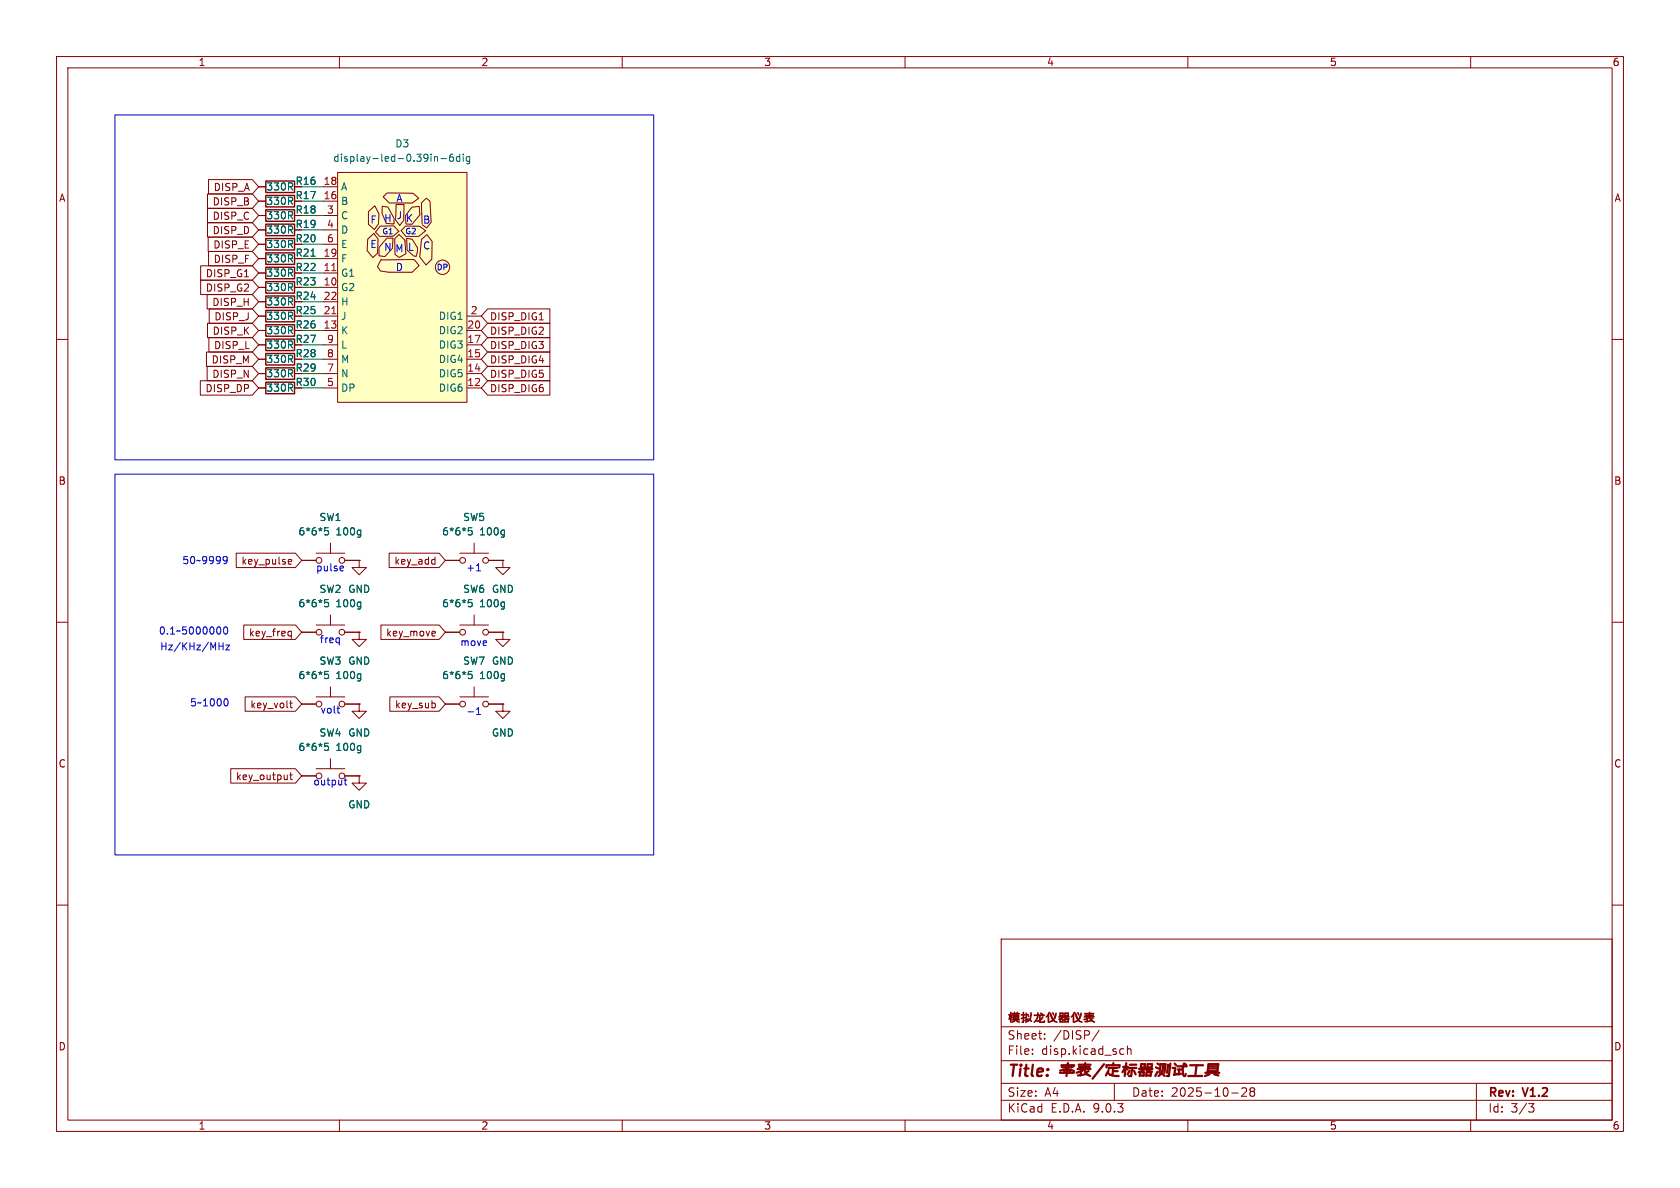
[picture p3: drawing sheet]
<svg xmlns="http://www.w3.org/2000/svg" width="297mm" height="210mm" viewBox="0 0 297 210" stroke-linecap="round" stroke-linejoin="round" font-family="sans-serif">
<g fill="none" stroke="#840000" stroke-width=".18">
<path d="M10 10h277v190h-277zM12 12h273v186h-273zM60 10v2M110 10v2M160 10v2M210 10v2M260 10v2M45.7 33h1.3M45.7 58.4h1.3M45.7 50.8h1.3M45.7 53.3h1.3M45.7 55.9h1.3"/>
<path d="M45.7 48.3h1.3M45.7 45.7h1.3M45.7 40.6h1.3M45.7 43.2h1.3M10 60h2M45.7 63.5h1.3M45.7 68.6h1.3M45.7 61h1.3M45.7 66h1.3M285 60h2M53.3 99.1h2.6M55.9 97.8h5.1"/>
<path d="M58.4 96v1.8M61 99.1h2.5M63.5 99.1v1.2h1.3l-1.3 1.3-1.3-1.3h1.3M63.5 99.1h.1M78.7 99.1h2.6M81.3 97.8h5.1M83.8 96v1.8M86.4 99.1h2.5M88.9 99.1v1.2h1.3l-1.3 1.3-1.3-1.3h1.3M88.9 99.1h.1M10 110h2M53.3 111.8h2.6"/>
<path d="M55.9 110.5h5.1M58.4 108.7v1.8M61 111.8h2.5M63.5 111.8v1.2h1.3l-1.3 1.3-1.3-1.3h1.3M63.5 111.8h.1M78.7 111.8h2.6M81.3 110.5h5.1M83.8 108.7v1.8M86.4 111.8h2.5M88.9 111.8v1.2h1.3l-1.3 1.3-1.3-1.3h1.3M88.9 111.8h.1M285 110h2"/>
<path d="M53.3 137.2h2.6M53.3 124.5h2.6M55.9 135.9h5.1M55.9 123.2h5.1M58.4 121.4v1.8M58.4 134.1v1.8M61 137.2h2.5M61 124.5h2.5M63.5 137.2v1.2h1.3l-1.3 1.3-1.3-1.3h1.3M63.5 137.2h.1M63.5 124.5v1.2h1.3l-1.3 1.3-1.3-1.3h1.3M63.5 124.5h.1"/>
<path d="M78.7 124.5h2.6M81.3 123.2h5.1M83.8 121.4v1.8M86.4 124.5h2.5M88.9 124.5v1.2h1.3l-1.3 1.3-1.3-1.3h1.3M88.9 124.5h.1M10 160h2M177 166h108v32h-108zM285 160h2M60 198v2M110 198v2M160 198v2"/>
<path d="M177 194.5h108M177 191.5h108M177 187.5h108M177 181.5h108M182.5 186.3v.1M182.5 185.5v.1M184.7 183.6v.1M184.7 182.8v.1M194.3 182.1l-1.3 2M197 191.5v3M198.2 185.4l.5 .1M198.7 186.3l-.5 .1"/>
<path d="M199.3 185.5l.2-.1 .4 .1 .1 .9M199.3 184.9v1.5M210 198v2M217.7 193.2h1.2M219.5 192.4l.6-.1 .2 .1 .1 .3-.9 1.1h.9M221.2 192.9l-.2-.2 .2-.4 .5 .1 .1 .2-.3 .3M221.2 192.9l-.2 .3v.5l.2 .1 .5-.1 .1-.2-.1-.4-.2-.2M221.2 192.9h.3M260 198v2M261 191.5v6.5M270.2 195.1h1l-.5 .6 .4 .1 .1 .5-.3 .3h-.4"/>
<circle cx="56.4" cy="99.1" r=".51"/>
<circle cx="60.5" cy="99.1" r=".51"/>
<circle cx="81.8" cy="99.1" r=".51"/>
<circle cx="85.9" cy="99.1" r=".51"/>
<circle cx="56.4" cy="111.8" r=".51"/>
<circle cx="60.5" cy="111.8" r=".51"/>
<circle cx="81.8" cy="111.8" r=".51"/>
<circle cx="85.9" cy="111.8" r=".51"/>
<circle cx="56.4" cy="124.5" r=".51"/>
<circle cx="56.4" cy="137.2" r=".51"/>
<circle cx="60.5" cy="124.5" r=".51"/>
<circle cx="60.5" cy="137.2" r=".51"/>
<circle cx="81.8" cy="124.5" r=".51"/>
<circle cx="85.9" cy="124.5" r=".51"/>
</g>
<g fill="none" stroke="#840000" stroke-width=".4">
<path d="M187.4 189.6h2.4M187.6 188.3h2.3M187.7 188.6l.4 .1M188.1 189.1l-.7 .2M188.3 188.7l.3 .2M188.6 189.4l-.1 .8M188.8 187.9l-.5 .8M188.9 189l.3 .4M189 188.6l-.9 .7h1M189.3 189.1l.6 .3M189.8 188.5l-.5 .2M190.5 189h2.3"/>
<path d="M190.7 188.2h2.1M190.7 188.6h1.9M191.1 189.4l-.1 .7M191.7 188.9l.2 .6 .3 .4 .5 .3M191.8 189.9l-1.2 .2M191.9 187.9l-.3 1.1-.3 .3-1 .3M192.5 189.4l-.5 .1M195.2 188.1l-2.1 2.6M195.6 188.7v-.4h2.3v.4M195.8 189.6l.5 .4 1.5 .2M196 188.8h1.6M196 189.2l-.5 .9"/>
<path d="M196.8 188.8l-.2 1.3M196.8 187.9v.4M196.8 189.4h.8M198.6 188.6h.8M198.9 188.7l.4 .4M199 188.5l-.6 1M199.1 187.9l-.3 2.3M199.6 188.8h1.3M199.7 189.3l-.4 .6M199.7 188.2h1.2M200.1 188.8l-.1 1.4h-.4M200.5 189.3l.3 .6"/>
<path d="M201.4 189h2.3M201.5 190.2l.1-.7h.6v.7M201.5 190.1h.7M201.7 188.8l.1-.7h.6l-.1 .7M201.7 188.7h.6M202.5 189l.3 .3 .9 .1M202.5 188.8l-.7 .6-.5 .1M202.6 190.2l.1-.7h.8l-.1 .7M202.6 190.1h.8M202.8 188.8l.1-.7h.8l-.1 .7M202.8 188.7h.8M204.3 188.7l.5 .2"/>
<path d="M204.6 188l.4 .2M204.6 189.4l-.3 .8M205 189.6l.2-1.5h.8l-.2 1.5M205.5 189.8l.4 .4M205.6 188.4l-.1 1-.2 .4-.5 .4M206.5 188.2l-.2 1.4M206.9 188l-.3 2.2h-.3M207.3 188.8h.5l-.2 1.2M207.7 188l.2 .3M208 189.8l-.5 .2M208.2 188.5h1.6M208.2 189.1h.7"/>
<path d="M208.5 189.1l-.1 .8M208.8 189.8l-.8 .1M209.3 188l-.2 .9v1.1M209.5 188l.2 .3M209.6 189.8l-.1 .4h-.2M210.1 190.2h2.4M210.4 188.3h2.3M211.5 188.3l-.2 1.9M213.1 189.6h2.5M213.6 188.9h1.7M213.6 188.5h1.7M213.7 188.1h1.7l-.2 1.3h-1.7z"/>
<path d="M213.8 189.9l-.8 .3M214.7 189.9l.7 .2"/>
</g>
<g fill="none" stroke="#840000" stroke-width=".25">
<path d="M47 32h5.1v2h-5.1zM47 39.6h5.1v2.1h-5.1zM47 59.9h5.1v2.1h-5.1zM47 57.4h5.1v2h-5.1zM47 49.8h5.1v2h-5.1zM47 52.3h5.1v2.1h-5.1zM47 54.9h5.1v2h-5.1zM47 47.2h5.1v2.1h-5.1zM47 44.7h5.1v2h-5.1zM47 42.2h5.1v2h-5.1zM47 62.5h5.1v2h-5.1zM47 67.6h5.1v2h-5.1z"/>
<path d="M47 65h5.1v2.1h-5.1z"/>
</g>
<g fill="none" stroke="#006464" stroke-width=".18">
<path d="M55 45.3h.7M57.4 93.8h.4l.3 .2-.1 .5h-.6M57.4 93.3h.6M82.8 93.8h.4l.3 .2-.1 .5h-.6M82.8 93.3h.6M57.4 106.5h.4l.3 .2-.1 .5h-.6M57.4 119.2h.4l.3 .2-.1 .5h-.6M57.4 118.7h.6M57.4 106h.6M82.8 106.5h.4l.3 .2-.1 .5h-.6M82.8 118.7h.6M82.8 119.2h.4l.3 .2-.1 .5h-.6"/>
<path d="M82.8 106h.6M57.4 131.4h.6M57.4 131.9h.4l.3 .2-.1 .5h-.6"/>
</g>
<path d="M59.7 30.5h22.8v40.6h-22.8z" fill="#ffffc2"/>
<g fill="none" stroke="#840000" stroke-width=".18">
<path d="M36.7 36.8h7.9l1.1 1.3-1.1 1.3h-7.9zM36.7 34.3h7.9l1.1 1.3-1.1 1.2h-7.9zM36.7 39.4h7.9l1.1 1.2-1.1 1.3h-7.9zM36.9 31.7h7.7l1.1 1.3-1.1 1.3h-7.7zM45.7 33h1.3M45.7 35.6h1.3M45.7 38.1h1.3M57.1 33h2.6M57.1 35.6h2.6M57.1 38.1h2.6M59.7 30.5h22.8v40.6h-22.8zM67.8 34.8l.6-.7 4.6 .1 1 .8-1.1 .9h-4.1l-1-1.1"/>
<path d="M69.6 39.5l.1-.9-1.1-2-1-.1-.1 1.2 .8 1.8 1.3 .1M70 36.2h1.4v2.8l-.7 .9-.8-1 .1-2.7M71.7 39.5v-1.4l1.1-1.5 1.3-.1 .1 1.5-1.4 1.6h-1M74.6 39.6l-.1-3.7 .9-.9 .6 .6 .2 3.7-.8 1-.7-.5M35.5 47h9.1l1.1 1.3-1.1 1.2h-9.1zM35.5 49.5h9.1l1.1 1.3-1.1 1.3h-9.1zM36.6 52.1h8l1.1 1.2-1.1 1.3h-8zM36.7 57.1h7.9l1.1 1.3-1.1 1.3h-7.9zM36.8 41.9h7.8l1.1 1.3-1.1 1.3h-7.8zM36.9 44.4h7.7l1.1 1.3-1.1 1.3h-7.7zM36.9 59.7h7.7l1.1 1.3-1.1 1.2h-7.7zM37 54.6h7.6l1.1 1.3-1.1 1.3h-7.6z"/>
<path d="M45.7 40.6h1.3M45.7 43.2h1.3M45.7 45.7h1.3M45.7 48.3h1.3M45.7 50.8h1.3M45.7 53.3h1.3M45.7 55.9h1.3M45.7 58.4h1.3M57.1 40.6h2.6M57.1 43.2h2.6M57.1 45.7h2.6M57.1 48.3h2.6"/>
<path d="M57.1 50.8h2.6M57.1 53.3h2.6M57.1 55.9h2.6M57.1 58.4h2.6M66.1 41.2l.7 1-.1 2.6-.8 .7-1-1.2 .1-2 1.1-1M66.2 40.6l.7-1 .1-1.8-.7-1.4-1.2 1v2.3l1.1 .9M67.4 45.9l-.7 1.2 .6 .8 1.4 .2h4.2l1.2-1.2-.9-1h-5.8M69.4 42.1h-1l-1.4 1.6v1.5l1 .2 1.4-1.5 .1-1.8M70.5 40.9l-.9-1-2.4 .1-.8 1 .7 .8h2.4l.9-.9M70.9 40.7l.8-.7h2.5l1 .8-1.2 1h-2.2l-.9-1M71.6 42.5l-1.1-1.1-.7 .8v2.8l.8 .5 1.2-.6-.2-2.4M71.9 42.2l1 .1 .9 1.5-.2 1.5-.5-.1-1.1-1-.1-2"/>
<path d="M75.5 41.5l-1 .8-.3 3.1 1.1 1.4 1-1 .1-3.1-.9-1.2M82.5 55.9h2.6M82.5 58.4h2.6M86.2 59.7h11v2.5h-11l-1.1-1.2zM86.2 57.1h11v2.6h-11l-1.1-1.3zM86.2 54.6h11v2.6h-11l-1.1-1.3zM95.3 56.6h.8M35.4 67.3h9.2l1.1 1.3-1.1 1.3h-9.2zM36.5 62.2h8.1l1.1 1.3-1.1 1.3h-8.1zM36.6 64.8h8l1.1 1.2-1.1 1.3h-8zM45.7 61h1.3M45.7 63.5h1.3"/>
<path d="M45.7 66h1.3M45.7 68.6h1.3M57.1 61h2.6M57.1 63.5h2.6M57.1 66h2.6M57.1 68.6h2.6M82.5 61h2.6M82.5 63.5h2.6M82.5 66h2.6M82.5 68.6h2.6M86.2 64.8h11v2.5h-11l-1.1-1.3zM86.2 62.2h11v2.6h-11l-1.1-1.3z"/>
<path d="M86.2 67.3h11v2.6h-11l-1.1-1.3zM41.8 97.8h10.4l1.1 1.3-1.1 1.2h-10.4zM51 99.7h.5M51 98.9h.4l.2 .3-.6 .1M53.3 99.1h2.6M61 99.1h2.5M63.5 99.1h.1M68.8 97.8h8.8l1.1 1.3-1.1 1.2h-8.8zM76.8 98.9h.1M76.9 98.5v1.2M76.9 99.7h-.1M78.7 99.1h2.6"/>
<path d="M86.4 99.1h2.5M88.9 99.1h.1M43.1 110.5h9.1l1.1 1.3-1.1 1.2h-9.1zM51.1 111.6h.4M51.5 111.6v1.3M51.5 112.4h-.4M53.3 111.8h2.6M61 111.8h2.5M63.5 111.8h.1M67.3 110.5h10.3l1.1 1.3-1.1 1.2h-10.3zM76.5 111.6h.4l.1 .3-.6 .1M76.9 112.4h-.4"/>
<path d="M78.7 111.8h2.6M86.4 111.8h2.5M88.9 111.8h.1M40.8 135.9h11.4l1.1 1.3-1.1 1.2h-11.4zM43.3 123.2h8.9l1.1 1.3-1.1 1.2h-8.9zM51.2 124.3h.5M51.2 137h.5M51.4 123.9v1l.3 .2M51.4 136.6v1l.3 .2M53.3 124.5h2.6M53.3 137.2h2.6M61 124.5h2.5"/>
<path d="M61 137.2h2.5M63.5 124.5h.1M63.5 137.2h.1M68.9 123.2h8.7l1.1 1.3-1.1 1.2h-8.7zM76.8 124.3l.2 .2-.2 .6M78.7 124.5h2.6M86.4 124.5h2.5M88.9 124.5h.1"/>
<circle cx="78.2" cy="47.2" r="1.27"/>
</g>
<path d="M58.7 47.8h.7M58.7 55.5h.7" fill="none" stroke="#a90000" stroke-width=".18"/>
<g fill="none" stroke="#006464" stroke-width=".18">
<path d="M77 27.7l.3 .2v.6M78 28h.9M80.1 27.2l-.4 .1a.86 .86 0 0 0 0 1.2l.4-.1 .1-.4-.3-.3-.3 .1-.1 .2M81.3 27.7h-.4l-.2 .2 .1 .6h.5M81.3 27.2v1.3M81.9 27.2v.2M81.9 27.7v.8M83 27.7h-.3l-.3 .2 .1 .6h.5M83 27.7v1l-.2 .2h-.3M55 45.3h.7M57.4 93.3h.6M57.4 93.8h.4l.3 .2-.1 .5h-.6"/>
<path d="M82.8 93.3h.6M82.8 93.8h.4l.3 .2-.1 .5h-.6M57.4 106h.6M57.4 106.5h.4l.3 .2-.1 .5h-.6M57.4 119.2h.4l.3 .2-.1 .5h-.6M57.4 118.7h.6M82.8 106.5h.4l.3 .2-.1 .5h-.6M82.8 119.2h.4l.3 .2-.1 .5h-.6M82.8 106h.6M82.8 118.7h.6M57.4 131.9h.4l.3 .2-.1 .5h-.6M57.4 131.4h.6"/>
</g>
<path d="M47 37.1h5.1v2h-5.1zM47 34.5h5.1v2.1h-5.1z" fill="none" stroke="#840000" stroke-width=".25"/>
<g fill="none" stroke="#009600" stroke-width=".18">
<path d="M53.3 38.1h3.8M53.3 35.6h3.8M53.3 33h3.8M53.3 45.7h3.8M53.3 43.2h3.8M53.3 40.6h3.8M53.3 53.3h3.8M53.3 55.9h3.8M53.3 58.4h3.8M53.3 50.8h3.8M53.3 48.3h3.8M53.3 66h3.8"/>
<path d="M53.3 61h3.8M53.3 68.6h3.8M53.3 63.5h3.8"/>
</g>
<g fill="none" stroke="#0000c2" stroke-width=".18">
<path d="M20.3 20.3h95.3v61h-95.3zM20.3 83.8h95.3v67.3h-95.3zM39.6 98.4h.3l.2 .1a.84 .84 0 0 1-.3 1.1h-.2M40.2 98.9l-.3 .3-.3-.1M38.7 114.2h.7M38.9 110.9l.1 .4-.1 .7M39.4 113.6v1.3M39.7 110.9l.1-.1a.68 .68 0 0 1 .5 .7 .68 .68 0 0 1-.5 .6 .84 .84 0 0 1-.1-1.2zM39.9 114h.7l-.7 .9h.7M60.5 100.1l.2 .3-.6 .1M60.7 100.9h-.2M84.2 100.9h.8"/>
<path d="M39.9 123.5a.68 .68 0 0 1 .4 .7 .68 .68 0 0 1-.4 .6M59.6 125.2h.5M59.8 126l.3 .1M60.8 137.9h.5M61 137.5v1.1l.3 .2M82.7 125.8h1M84.2 126.3h.8M84.2 125.4l.4-.4v1.3"/>
</g>
<text font-size="2.8" fill="#840000" x="178" y="190.9">Title:</text>
<g font-size="2.1" fill="#840000">
<text x="178" y="184">Sheet:</text>
<text x="178" y="181.2">þÿj!bßŸ™NêVhNêˆh</text>
<text x="186.2" y="184">/DISP/</text>
<text x="178" y="186.7">File:</text>
<text x="184.1" y="186.7">disp.kicad_sch</text>
<text x="178" y="196.9">KiCad</text>
<text x="178" y="194.1">Size:</text>
<text x="184.7" y="194.1">A4</text>
<text x="185.7" y="196.9">E.D.A.</text>
<text x="193.3" y="196.9">9.0.3</text>
<text x="200" y="194.1">Date:</text>
<text x="207" y="194.1">2025-10-28</text>
<text x="263" y="194.3">Rev:</text>
<text x="263" y="196.9">Id:</text>
<text x="267.1" y="196.9">3/3</text>
<text x="269.4" y="194.3">V1.2</text>
</g>
<g font-size="1.8" fill="#840000">
<text x="35" y="11.9">1</text>
<text x="85" y="11.9">2</text>
<text x="135" y="11.9">3</text>
<text x="185" y="11.9">4</text>
<text x="235" y="11.9">5</text>
<text x="285" y="11.9">6</text>
<text x="10.3" y="35.9">A</text>
<text x="37.7" y="34">DISP_A</text>
<text x="52.2" y="32.9">R16</text>
<text x="52.2" y="35.4">R17</text>
<text x="285.3" y="35.9">A</text>
<text x="37.5" y="39.1">DISP_C</text>
<text x="37.5" y="36.5">DISP_B</text>
<text x="37.5" y="41.6">DISP_D</text>
<text x="52.2" y="40.5">R19</text>
<text x="52.2" y="37.9">R18</text>
<text x="37.6" y="44.1">DISP_E</text>
<text x="37.7" y="46.7">DISP_F</text>
<text x="52.2" y="45.6">R21</text>
<text x="52.2" y="43">R20</text>
<text x="36.3" y="49.2">DISP_G1</text>
<text x="36.3" y="51.8">DISP_G2</text>
<text x="52.2" y="50.6">R23</text>
<text x="52.2" y="53.2">R24</text>
<text x="52.2" y="48.1">R22</text>
<text x="37.4" y="54.3">DISP_H</text>
<text x="37.5" y="59.4">DISP_K</text>
<text x="37.8" y="56.8">DISP_J</text>
<text x="52.2" y="58.3">R26</text>
<text x="52.2" y="55.7">R25</text>
<text x="86.5" y="59.4">DISP_DIG2</text>
<text x="86.5" y="56.8">DISP_DIG1</text>
<text x="37.3" y="64.5">DISP_M</text>
<text x="37.7" y="61.9">DISP_L</text>
<text x="52.2" y="63.3">R28</text>
<text x="52.2" y="60.8">R27</text>
<text x="52.2" y="65.9">R29</text>
<text x="86.5" y="64.5">DISP_DIG4</text>
<text x="86.5" y="61.9">DISP_DIG3</text>
<text x="36.2" y="69.5">DISP_DP</text>
<text x="37.4" y="67">DISP_N</text>
<text x="52.2" y="68.4">R30</text>
<text x="86.5" y="67">DISP_DIG5</text>
<text x="86.5" y="69.5">DISP_DIG6</text>
<text x="10.3" y="85.9">B</text>
<text x="285.3" y="85.9">B</text>
<text x="42.6" y="100">key_pulse</text>
<text x="69.6" y="100">key_add</text>
<text x="43.9" y="112.7">key_freq</text>
<text x="68.2" y="112.7">key_move</text>
<text x="44.1" y="125.4">key_volt</text>
<text x="69.7" y="125.4">key_sub</text>
<text x="10.3" y="135.9">C</text>
<text x="285.3" y="135.9">C</text>
<text x="41.6" y="138.1">key_output</text>
<text x="10.3" y="185.9">D</text>
<text x="285.3" y="185.9">D</text>
<text x="35" y="199.9">1</text>
<text x="85" y="199.9">2</text>
<text x="135" y="199.9">3</text>
<text x="185" y="199.9">4</text>
<text x="235" y="199.9">5</text>
<text x="285" y="199.9">6</text>
</g>
<g font-size="1.8" fill="#006464">
<text x="58.8" y="28.8">display-led-0.39in-6dig</text>
<text x="69.8" y="26.3">D3</text>
<text x="47" y="33.9">330R</text>
<text x="60.2" y="33.9">A</text>
<text x="47" y="41.5">330R</text>
<text x="47" y="39">330R</text>
<text x="47" y="36.4">330R</text>
<text x="60.2" y="36.4">B</text>
<text x="60.2" y="39">C</text>
<text x="60.2" y="41.5">D</text>
<text x="47" y="46.6">330R</text>
<text x="47" y="44">330R</text>
<text x="60.2" y="44">E</text>
<text x="60.2" y="46.6">F</text>
<text x="47" y="51.7">330R</text>
<text x="47" y="49.1">330R</text>
<text x="60.2" y="49.1">G1</text>
<text x="60.2" y="51.7">G2</text>
<text x="47" y="59.3">330R</text>
<text x="47" y="54.2">330R</text>
<text x="47" y="56.7">330R</text>
<text x="60.2" y="54.2">H</text>
<text x="60.2" y="56.7">J</text>
<text x="60.2" y="59.3">K</text>
<text x="77.5" y="56.7">DIG1</text>
<text x="77.5" y="59.3">DIG2</text>
<text x="47" y="64.4">330R</text>
<text x="47" y="61.8">330R</text>
<text x="60.2" y="61.8">L</text>
<text x="60.2" y="64.4">M</text>
<text x="77.5" y="61.8">DIG3</text>
<text x="77.5" y="64.4">DIG4</text>
<text x="47" y="69.4">330R</text>
<text x="47" y="66.9">330R</text>
<text x="60.2" y="66.9">N</text>
<text x="60.2" y="69.4">DP</text>
<text x="77.5" y="66.9">DIG5</text>
<text x="77.5" y="69.4">DIG6</text>
<text x="52.7" y="94.8">6*6*5</text>
<text x="56.4" y="92.3">SW1</text>
<text x="59.4" y="94.8">100g</text>
<text x="78.1" y="94.8">6*6*5</text>
<text x="81.8" y="92.3">SW5</text>
<text x="84.8" y="94.8">100g</text>
<text x="52.7" y="107.5">6*6*5</text>
<text x="56.4" y="105">SW2</text>
<text x="59.4" y="107.5">100g</text>
<text x="61.5" y="105">GND</text>
<text x="78.1" y="107.5">6*6*5</text>
<text x="81.8" y="105">SW6</text>
<text x="84.8" y="107.5">100g</text>
<text x="86.9" y="105">GND</text>
<text x="56.4" y="117.7">SW3</text>
<text x="61.5" y="117.7">GND</text>
<text x="81.8" y="117.7">SW7</text>
<text x="86.9" y="117.7">GND</text>
<text x="52.7" y="120.2">6*6*5</text>
<text x="59.4" y="120.2">100g</text>
<text x="78.1" y="120.2">6*6*5</text>
<text x="84.8" y="120.2">100g</text>
<text x="56.4" y="130.4">SW4</text>
<text x="61.5" y="130.4">GND</text>
<text x="86.9" y="130.4">GND</text>
<text x="52.7" y="132.9">6*6*5</text>
<text x="59.4" y="132.9">100g</text>
<text x="61.5" y="143.1">GND</text>
</g>
<g font-size="1.8" fill="#a90000">
<text x="57.1" y="32.8">18</text>
<text x="57.1" y="35.3">16</text>
<text x="57.7" y="37.8">3</text>
<text x="57.7" y="40.4">4</text>
<text x="57.1" y="45.5">19</text>
<text x="57.7" y="42.9">6</text>
<text x="57.1" y="48">11</text>
<text x="57.1" y="50.5">10</text>
<text x="57.1" y="53.1">22</text>
<text x="57.1" y="55.6">21</text>
<text x="57.1" y="58.2">13</text>
<text x="82.5" y="58.2">20</text>
<text x="83.1" y="55.6">2</text>
<text x="57.7" y="60.7">9</text>
<text x="57.7" y="63.2">8</text>
<text x="57.7" y="65.8">7</text>
<text x="82.5" y="60.7">17</text>
<text x="82.5" y="63.2">15</text>
<text x="82.5" y="65.8">14</text>
<text x="57.7" y="68.3">5</text>
<text x="82.5" y="68.3">12</text>
</g>
<g font-size="1.8" fill="#00f">
<text x="70" y="35.9">A</text>
<text x="65.4" y="39.7">F</text>
<text x="67.8" y="39.5">H</text>
<text x="70" y="39">J</text>
<text x="71.7" y="39.5">K</text>
<text x="74.7" y="39.7">B</text>
<text x="65.4" y="44">E</text>
<text x="67.8" y="44.6">N</text>
<text x="69.8" y="44.8">M L</text>
<text x="74.7" y="44.3">C</text>
<text x="69.9" y="48.1">D</text>
</g>
<g font-size="1.8" fill="#0000c2">
<text x="32.1" y="99.9">50~9999</text>
<text x="55.8" y="101.2">pulse</text>
<text x="82.3" y="101.2">+1</text>
<text x="28" y="112.4">0.1~5000000</text>
<text x="56.4" y="113.9">freq</text>
<text x="28.2" y="115.2">Hz/KHz/MHz</text>
<text x="81.3" y="114.4">move</text>
<text x="33.5" y="125.1">5~1000</text>
<text x="56.6" y="126.3">volt</text>
<text x="55.3" y="139">output</text>
</g>
<g font-size="1.4" fill="#00f">
<text x="67.5" y="41.6">G1</text>
<text x="71.5" y="41.6">G2</text>
<text x="77.1" y="48">DP</text>
</g>
</svg>
